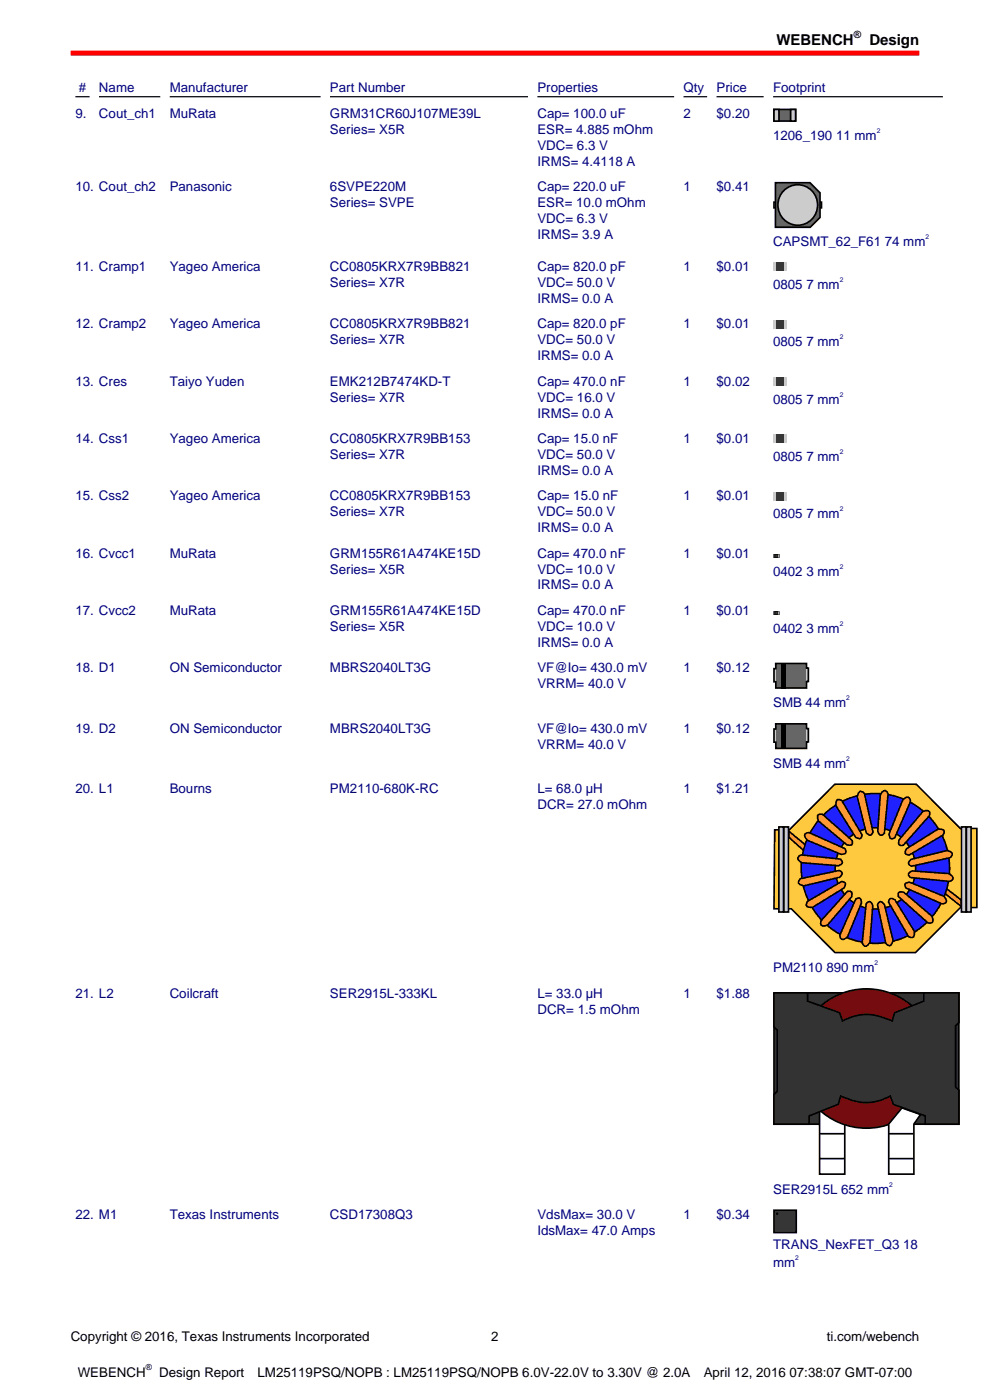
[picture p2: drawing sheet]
<svg xmlns="http://www.w3.org/2000/svg" width="210mm" height="297mm" viewBox="0 0 210 297" stroke-linecap="round" stroke-linejoin="round" font-family="sans-serif">
<path d="M15 11.3h180" fill="none" stroke="#f00" stroke-width="1.1" stroke-linecap="butt"/>
<path d="M16 20.5h3M21 20.5h13M36 20.5h32M70 20.5h42M114 20.5h29M145 20.5h5M152 20.5h10M164 20.5h36" fill="none" stroke="#000" stroke-width=".26"/>
<path d="M164.2 23.2h4.6v2.5h-4.6z" fill="#5b5b5b"/>
<path d="M164.2 23.2h4.6v2.5h-4.6z" fill="none" stroke="#000" stroke-width=".35"/>
<path d="M164.2 23.2h1v2.5h-1z" fill="#c6c6c6"/>
<path d="M164.2 23.2h1v2.5h-1z" fill="none" stroke="#000" stroke-width=".35"/>
<path d="M167.7 23.2h1.1v2.5h-1.1z" fill="#c6c6c6"/>
<path d="M167.7 23.2h1.1v2.5h-1.1z" fill="none" stroke="#000" stroke-width=".35"/>
<path d="M164.2 42.9h10.1v1.2h-10.1z" fill="#ccc"/>
<path d="M164.2 42.9h10.1v1.2h-10.1z" fill="none" stroke="#000" stroke-width=".35"/>
<path d="M164.5 38.8h7.3l2.2 2.1v5.2l-2.1 2.1h-7.4z" fill="#666"/>
<path d="M164.5 38.8h7.3l2.2 2.1v5.2l-2.1 2.1h-7.4z" fill="none" stroke="#000" stroke-width=".35"/>
<circle cx="169.2" cy="43.5" r="4.3" fill="#ccc"/>
<circle cx="169.2" cy="43.5" r="4.3" fill="none" stroke="#000" stroke-width=".35"/>
<path d="M164 55.7h2.8v1.8h-2.8z" fill="#cbcbcb"/>
<path d="M164.6 55.7h1.6v1.8h-1.6z" fill="#363636"/>
<path d="M164 67.9h2.8v1.7h-2.8z" fill="#cbcbcb"/>
<path d="M164.6 67.9h1.6v1.7h-1.6z" fill="#363636"/>
<path d="M164 80h2.8v1.8h-2.8z" fill="#cbcbcb"/>
<path d="M164.6 80h1.6v1.8h-1.6z" fill="#363636"/>
<path d="M164 92.2h2.8v1.8h-2.8z" fill="#cbcbcb"/>
<path d="M164.6 92.2h1.6v1.8h-1.6z" fill="#363636"/>
<path d="M164 104.4h2.8v1.7h-2.8z" fill="#cbcbcb"/>
<path d="M164.6 104.4h1.6v1.7h-1.6z" fill="#363636"/>
<path d="M164 117.6h1.4v.7h-1.4z" fill="#cbcbcb"/>
<path d="M164.4 117.6h.7v.7h-.7z" fill="#363636"/>
<g fill="#000">
<path d="M164.4 117.7h.6v.5h-.6zM164.4 117.6v.7h.7v-.7z"/>
<path d="M164.1 117.7h1.2v.5h-1.2zM164 117.6v.7h1.4v-.7z"/>
</g>
<path d="M164 129.7h1.4v.7h-1.4z" fill="#cbcbcb"/>
<path d="M164.4 129.7h.7v.7h-.7z" fill="#363636"/>
<g fill="#000">
<path d="M164.4 129.8h.6v.6h-.6zM164.4 129.7v.7h.7v-.7z"/>
<path d="M164.1 129.8h1.2v.6h-1.2zM164 129.7v.7h1.4v-.7z"/>
</g>
<path d="M164.2 141.9h7.2v2.6h-7.2z" fill="#ccc"/>
<path d="M164.7 140.8h6.3v5.2h-6.3z" fill="#666"/>
<path d="M165.8 140.7h1v5.3h-1z" fill="#000"/>
<path d="M164.5 140.8h6.6v.9h.4v2.9h-.4v1.4h-6.5v-1.4h-.4v-2.8h.4z" fill="none" stroke="#000" stroke-width=".35"/>
<path d="M164.2 154.8h7.2v2.5h-7.2z" fill="#ccc"/>
<path d="M164.7 153.6h6.3v5.2h-6.3z" fill="#666"/>
<path d="M165.8 153.5h1v5.3h-1z" fill="#000"/>
<path d="M164.5 153.6h6.6v1h.4v2.8h-.4v1.4h-6.5v-1.4h-.4v-2.7h.4z" fill="none" stroke="#000" stroke-width=".35"/>
<path d="M164.3 176.1h3.1l9.7-9.7h17.3l9.3 9.4h3.5v16.7h-3.5l-9.5 9.6h-17.1l-9.3-9.3h-3.6z" fill="#ffc93f"/>
<path d="M164.3 176.1h3.1l9.7-9.7h17.3l9.3 9.4h3.5v16.7h-3.5l-9.5 9.6h-17.1l-9.3-9.3h-3.6z" fill="none" stroke="#000" stroke-width=".35"/>
<path d="M167.3 176.3l3.9 3.2-.4 1.2-3.5-3.1z" fill="#f93"/>
<path d="M167.3 176.3l3.9 3.2-.4 1.2-3.5-3.1z" fill="none" stroke="#000" stroke-width=".35"/>
<path d="M200.6 188.4l3.3 2.5v1.4l-3.7-2.9z" fill="#f93"/>
<path d="M200.6 188.4l3.3 2.5v1.4l-3.7-2.9z" fill="none" stroke="#000" stroke-width=".35"/>
<path d="M165.2 175.4h1v18.1h-1z" fill="#ccc"/>
<path d="M165.2 175.4h1v18.1h-1z" fill="none" stroke="#000" stroke-width=".35"/>
<path d="M166.3 175.4h1v18.1h-1z" fill="#ccc"/>
<path d="M166.3 175.4h1v18.1h-1z" fill="none" stroke="#000" stroke-width=".35"/>
<path d="M203.9 175.4h1v18.1h-1z" fill="#ccc"/>
<path d="M203.9 175.4h1v18.1h-1z" fill="none" stroke="#000" stroke-width=".35"/>
<path d="M205 175.4h1v18.1h-1z" fill="#ccc"/>
<path d="M205 175.4h1v18.1h-1z" fill="none" stroke="#000" stroke-width=".35"/>
<path d="M174.6 173a15.8 15.8 0 0 0 1.5 23.9 15.8 15.8 0 0 0 23.4-5.1 15.8 15.8 0 0 0-4.3-20.2 15.8 15.8 0 0 0-20.6 1.4zM177.1 184.3a8.6 8.6 0 0 1 17.2 0 8.6 8.6 0 0 1-17.2 0z" fill="#1f22ff"/>
<g fill="none" stroke="#000" stroke-width=".35">
<path d="M174.6 173a15.8 15.8 0 0 1 23.8 1.9 15.8 15.8 0 0 1-5.2 23.3 15.8 15.8 0 0 1-20.2-4.6 15.8 15.8 0 0 1 1.6-20.6z"/>
<circle cx="185.7" cy="184.3" r="8.6"/>
</g>
<path d="M173.5 172.9l.3-.2 .7 .1 6.3 5.5a.7 .7 0 0 1-.1 .9 .7 .7 0 0 1-.9 .1l-6.1-5.1-.3-.9z" fill="#f93"/>
<path d="M173.5 172.9l.3-.2 .7 .1 6.3 5.5a.7 .7 0 0 1-.1 .9 .7 .7 0 0 1-.9 .1l-6.1-5.1-.3-.9z" fill="none" stroke="#000" stroke-width=".35"/>
<path d="M177.6 169.7l.3-.1 .7 .3 4.2 7.2a.7 .7 0 0 1-.3 .8 .7 .7 0 0 1-.9-.2l-4.3-6.7 .1-1z" fill="#f93"/>
<path d="M177.6 169.7l.3-.1 .7 .3 4.2 7.2a.7 .7 0 0 1-.3 .8 .7 .7 0 0 1-.9-.2l-4.3-6.7 .1-1z" fill="none" stroke="#000" stroke-width=".35"/>
<path d="M182.2 168.1a.71 .71 0 0 1 1.2 .3l1.8 8.1a.7 .7 0 0 1-.6 .7 .7 .7 0 0 1-.8-.5l-2-7.7z" fill="#f93"/>
<path d="M182.2 168.1a.71 .71 0 0 1 1.2 .3l1.8 8.1a.7 .7 0 0 1-.6 .7 .7 .7 0 0 1-.8-.5l-2-7.7z" fill="none" stroke="#000" stroke-width=".35"/>
<path d="M187 168.1l.3-.3a.71 .71 0 0 1 1.1 .6l-.8 8.4a.7 .7 0 0 1-.8 .4 .7 .7 0 0 1-.6-.7l.5-7.9z" fill="#f93"/>
<path d="M187 168.1l.3-.3a.71 .71 0 0 1 1.1 .6l-.8 8.4a.7 .7 0 0 1-.8 .4 .7 .7 0 0 1-.6-.7l.5-7.9z" fill="none" stroke="#000" stroke-width=".35"/>
<path d="M191.5 169.7l.1-.1a.8 .8 0 0 1 .8-.4 .8 .8 0 0 1 .7 .5v.3l-3.3 7.7a.7 .7 0 0 1-.9 .2 .7 .7 0 0 1-.3-.8z" fill="#f93"/>
<path d="M191.5 169.7l.1-.1a.8 .8 0 0 1 .8-.4 .8 .8 0 0 1 .7 .5v.3l-3.3 7.7a.7 .7 0 0 1-.9 .2 .7 .7 0 0 1-.3-.8z" fill="none" stroke="#000" stroke-width=".35"/>
<path d="M195.7 172.2l.2-.1a.8 .8 0 0 1 .8-.1 .8 .8 0 0 1 .5 .7l-.1 .3-5.5 6.3a.7 .7 0 0 1-.9-.1 .7 .7 0 0 1 0-.9z" fill="#f93"/>
<path d="M195.7 172.2l.2-.1a.8 .8 0 0 1 .8-.1 .8 .8 0 0 1 .5 .7l-.1 .3-5.5 6.3a.7 .7 0 0 1-.9-.1 .7 .7 0 0 1 0-.9z" fill="none" stroke="#000" stroke-width=".35"/>
<path d="M192.3 180l6.8-4.1a.81 .81 0 0 1 .9 .1 .81 .81 0 0 1 .2 .8l-.2 .4-7.2 4.2a.7 .7 0 0 1-.8-.4 .7 .7 0 0 1 .3-.8z" fill="#f93"/>
<path d="M192.3 180l6.8-4.1a.81 .81 0 0 1 .9 .1 .81 .81 0 0 1 .2 .8l-.2 .4-7.2 4.2a.7 .7 0 0 1-.8-.4 .7 .7 0 0 1 .3-.8z" fill="none" stroke="#000" stroke-width=".35"/>
<path d="M193.2 182.4l7.8-1.9a.81 .81 0 0 1 .8 .3 .81 .81 0 0 1 0 .9l-.3 .3-8.1 1.8a.7 .7 0 0 1-.7-.7 .7 .7 0 0 1 .5-.7z" fill="#f93"/>
<path d="M193.2 182.4l7.8-1.9a.81 .81 0 0 1 .8 .3 .81 .81 0 0 1 0 .9l-.3 .3-8.1 1.8a.7 .7 0 0 1-.7-.7 .7 .7 0 0 1 .5-.7z" fill="none" stroke="#000" stroke-width=".35"/>
<path d="M192.8 185.2l.7-.4 7.9 .6a.81 .81 0 0 1 .7 .6 .81 .81 0 0 1-.3 .8l-.4 .2-8.3-.8a.75 .75 0 0 1-.3-1z" fill="#f93"/>
<path d="M192.8 185.2l.7-.4 7.9 .6a.81 .81 0 0 1 .7 .6 .81 .81 0 0 1-.3 .8l-.4 .2-8.3-.8a.75 .75 0 0 1-.3-1z" fill="none" stroke="#000" stroke-width=".35"/>
<path d="M192.2 187.3l.8-.1 7.3 3a.81 .81 0 0 1 .4 .8 .81 .81 0 0 1-.5 .7h-.4l-7.6-3.3a.75 .75 0 0 1 0-1.1z" fill="#f93"/>
<path d="M192.2 187.3l.8-.1 7.3 3a.81 .81 0 0 1 .4 .8 .81 .81 0 0 1-.5 .7h-.4l-7.6-3.3a.75 .75 0 0 1 0-1.1z" fill="none" stroke="#000" stroke-width=".35"/>
<path d="M190.6 189.4l.3-.2 .8 .1 6 5.2a.81 .81 0 0 1 .2 .8 .81 .81 0 0 1-.7 .5h-.4l-6.2-5.6z" fill="#f93"/>
<path d="M190.6 189.4l.3-.2 .8 .1 6 5.2a.81 .81 0 0 1 .2 .8 .81 .81 0 0 1-.7 .5h-.4l-6.2-5.6z" fill="none" stroke="#000" stroke-width=".35"/>
<path d="M188.8 190.6h.3l.8 .3 4.1 6.8a.81 .81 0 0 1-.1 .9 .81 .81 0 0 1-.9 .2l-.3-.1-4.2-7.3z" fill="#f93"/>
<path d="M188.8 190.6h.3l.8 .3 4.1 6.8a.81 .81 0 0 1-.1 .9 .81 .81 0 0 1-.9 .2l-.3-.1-4.2-7.3z" fill="none" stroke="#000" stroke-width=".35"/>
<path d="M186.4 191.5a.75 .75 0 0 1 1.2 .4l1.8 7.7a.8 .8 0 0 1-.4 .8 .8 .8 0 0 1-.8 0l-.3-.3-1.8-8.2z" fill="#f93"/>
<path d="M186.4 191.5a.75 .75 0 0 1 1.2 .4l1.8 7.7a.8 .8 0 0 1-.4 .8 .8 .8 0 0 1-.8 0l-.3-.3-1.8-8.2z" fill="none" stroke="#000" stroke-width=".35"/>
<path d="M183.8 191.6l.3-.2a.75 .75 0 0 1 1 .7l-.6 7.9a.8 .8 0 0 1-.6 .6 .8 .8 0 0 1-.8-.2l-.2-.4z" fill="#f93"/>
<path d="M183.8 191.6l.3-.2a.75 .75 0 0 1 1 .7l-.6 7.9a.8 .8 0 0 1-.6 .6 .8 .8 0 0 1-.8-.2l-.2-.4z" fill="none" stroke="#000" stroke-width=".35"/>
<path d="M181.5 190.7a.7 .7 0 0 1 .9-.1 .7 .7 0 0 1 .3 .8l-3 7.5a.8 .8 0 0 1-.8 .4 .8 .8 0 0 1-.7-.5v-.4z" fill="#f93"/>
<path d="M181.5 190.7a.7 .7 0 0 1 .9-.1 .7 .7 0 0 1 .3 .8l-3 7.5a.8 .8 0 0 1-.8 .4 .8 .8 0 0 1-.7-.5v-.4z" fill="none" stroke="#000" stroke-width=".35"/>
<path d="M179.7 189.1a.7 .7 0 0 1 .9 .1 .7 .7 0 0 1 .1 .9l-5.3 6.2a.8 .8 0 0 1-.8 .1 .8 .8 0 0 1-.5-.7l.1-.4z" fill="#f93"/>
<path d="M179.7 189.1a.7 .7 0 0 1 .9 .1 .7 .7 0 0 1 .1 .9l-5.3 6.2a.8 .8 0 0 1-.8 .1 .8 .8 0 0 1-.5-.7l.1-.4z" fill="none" stroke="#000" stroke-width=".35"/>
<path d="M171.3 191.2l7.2-4.2a.7 .7 0 0 1 .8 .4 .7 .7 0 0 1-.2 .9l-6.9 4.2a.81 .81 0 0 1-.8-.1 .81 .81 0 0 1-.3-.8z" fill="#f93"/>
<path d="M171.3 191.2l7.2-4.2a.7 .7 0 0 1 .8 .4 .7 .7 0 0 1-.2 .9l-6.9 4.2a.81 .81 0 0 1-.8-.1 .81 .81 0 0 1-.3-.8z" fill="none" stroke="#000" stroke-width=".35"/>
<path d="M169.8 186.5l8.2-1.8a.7 .7 0 0 1 .7 .6 .7 .7 0 0 1-.5 .7l-7.9 1.9a.81 .81 0 0 1-.7-.4 .81 .81 0 0 1 0-.8z" fill="#f93"/>
<path d="M169.8 186.5l8.2-1.8a.7 .7 0 0 1 .7 .6 .7 .7 0 0 1-.5 .7l-7.9 1.9a.81 .81 0 0 1-.7-.4 .81 .81 0 0 1 0-.8z" fill="none" stroke="#000" stroke-width=".35"/>
<path d="M169.4 181.8l.6-.4 8.3 .9a.7 .7 0 0 1 .4 .7 .7 .7 0 0 1-.7 .6l-8-.7a.89 .89 0 0 1-.6-1.1z" fill="#f93"/>
<path d="M169.4 181.8l.6-.4 8.3 .9a.7 .7 0 0 1 .4 .7 .7 .7 0 0 1-.7 .6l-8-.7a.89 .89 0 0 1-.6-1.1z" fill="none" stroke="#000" stroke-width=".35"/>
<path d="M170.9 176.8l.7-.2 7.6 3.4a.7 .7 0 0 1 .2 .9 .7 .7 0 0 1-.8 .3l-7.5-3.1a.89 .89 0 0 1-.2-1.3z" fill="#f93"/>
<path d="M170.9 176.8l.7-.2 7.6 3.4a.7 .7 0 0 1 .2 .9 .7 .7 0 0 1-.8 .3l-7.5-3.1a.89 .89 0 0 1-.2-1.3z" fill="none" stroke="#000" stroke-width=".35"/>
<path d="M164.2 210.6h39.2v27.9h-39.2z" fill="#333"/>
<path d="M164.2 210.6h39.2v27.9h-39.2z" fill="none" stroke="#000" stroke-width=".35"/>
<path d="M173.8 235.7h5.4v13.4h-5.4z" fill="#fff"/>
<path d="M173.8 235.7h5.4v13.4h-5.4z" fill="none" stroke="#000" stroke-width=".35"/>
<circle cx="183.8" cy="224.6" r="14.8" fill="#750c10"/>
<circle cx="183.8" cy="224.6" r="14.8" fill="none" stroke="#000" stroke-width=".35"/>
<path d="M191.3 235l4 1.4-1.4 2.1v10.6h-5.4v-10.6z" fill="#fff"/>
<path d="M191.3 235l4 1.4-1.4 2.1v10.6h-5.4v-10.6z" fill="none" stroke="#000" stroke-width=".35"/>
<path d="M164.2 210.6h7.1v1.8l6.8 2.4 .6 1.8a10.6 10.6 0 0 1 10.6 0l.5-1.8 6.1-2.4v-1.8h7.5v6.3l-.7 .7v13l.7 .7v7.2h-7.1v-1.8l-6.8-2.4-.6-1.8a10.6 10.6 0 0 1-10.6 0l-.5 1.8-6.2 2.4v1.8h-7.4v-6.3l.7-.7v-13l-.7-.7z" fill="#333"/>
<path d="M164.2 210.6h7.1v1.8l6.8 2.4 .6 1.8a10.6 10.6 0 0 1 10.6 0l.5-1.8 6.1-2.4v-1.8h7.5v6.3l-.7 .7v13l.7 .7v7.2h-7.1v-1.8l-6.8-2.4-.6-1.8a10.6 10.6 0 0 1-10.6 0l-.5 1.8-6.2 2.4v1.8h-7.4v-6.3l.7-.7v-13l-.7-.7zM173.9 240.5h5.2M173.9 245.8h5.2M188.5 240.5h5.3M188.5 245.8h5.3" fill="none" stroke="#000" stroke-width=".35"/>
<path d="M164.2 256.8h4.7v4.7h-4.7z" fill="#404040"/>
<g fill="none" stroke="#000" stroke-width=".36">
<path d="M164.2 256.8h4.7v4.7h-4.7z"/>
<circle cx="164.8" cy="257.5" r=".1"/>
</g>
<g font-size="3.2">
<text x="164.7" y="9.6">WEBENCH</text>
<text x="184.4" y="9.6">Design</text>
</g>
<g font-size="2.8" fill="#000080">
<text x="16.7" y="19.4">#</text>
<text x="21" y="19.4">Name</text>
<text x="36" y="19.4">Manufacturer</text>
<text x="70" y="19.4">Part Number</text>
<text x="114" y="19.4">Properties</text>
<text x="145" y="19.4">Qty</text>
<text x="152" y="19.4">Price</text>
<text x="164" y="19.4">Footprint</text>
<text x="16" y="25.1">9.</text>
<text x="21" y="25.1">Cout_ch1</text>
<text x="36" y="25.1">MuRata</text>
<text x="70" y="25.1">GRM31CR60J107ME39L</text>
<text x="70" y="28.5">Series= X5R</text>
<text x="114" y="25.1">Cap= 100.0 uF</text>
<text x="114" y="28.5">ESR= 4.885 mOhm</text>
<text x="145" y="25.1">2</text>
<text x="152" y="25.1">$0.20</text>
<text x="164" y="29.7">1206_190 11 mm</text>
<text x="114" y="31.8">VDC= 6.3 V</text>
<text x="114" y="35.2">IRMS= 4.4118 A</text>
<text x="16" y="40.6">10. Cout_ch2</text>
<text x="36" y="40.6">Panasonic</text>
<text x="70" y="40.6">6SVPE220M</text>
<text x="114" y="40.6">Cap= 220.0 uF</text>
<text x="145" y="40.6">1</text>
<text x="152" y="40.6">$0.41</text>
<text x="70" y="44">Series= SVPE</text>
<text x="114" y="44">ESR= 10.0 mOhm</text>
<text x="114" y="47.4">VDC= 6.3 V</text>
<text x="114" y="50.8">IRMS= 3.9 A</text>
<text x="164" y="52.1">CAPSMT_62_F61 74 mm</text>
<text x="16" y="57.5">11. Cramp1</text>
<text x="36" y="57.5">Yageo America</text>
<text x="70" y="57.5">CC0805KRX7R9BB821</text>
<text x="114" y="57.5">Cap= 820.0 pF</text>
<text x="145" y="57.5">1</text>
<text x="152" y="57.5">$0.01</text>
<text x="70" y="60.9">Series= X7R</text>
<text x="114" y="60.9">VDC= 50.0 V</text>
<text x="114" y="64.3">IRMS= 0.0 A</text>
<text x="164" y="61.3">0805 7 mm</text>
<text x="16" y="69.6">12. Cramp2</text>
<text x="36" y="69.6">Yageo America</text>
<text x="70" y="69.6">CC0805KRX7R9BB821</text>
<text x="114" y="69.6">Cap= 820.0 pF</text>
<text x="145" y="69.6">1</text>
<text x="152" y="69.6">$0.01</text>
<text x="70" y="73">Series= X7R</text>
<text x="114" y="73">VDC= 50.0 V</text>
<text x="114" y="76.4">IRMS= 0.0 A</text>
<text x="164" y="73.5">0805 7 mm</text>
<text x="16" y="81.8">13. Cres</text>
<text x="36" y="81.8">Taiyo Yuden</text>
<text x="70" y="81.8">EMK212B7474KD-T</text>
<text x="114" y="81.8">Cap= 470.0 nF</text>
<text x="145" y="81.8">1</text>
<text x="152" y="81.8">$0.02</text>
<text x="70" y="85.2">Series= X7R</text>
<text x="114" y="85.2">VDC= 16.0 V</text>
<text x="114" y="88.6">IRMS= 0.0 A</text>
<text x="164" y="85.7">0805 7 mm</text>
<text x="16" y="94">14. Css1</text>
<text x="36" y="94">Yageo America</text>
<text x="70" y="94">CC0805KRX7R9BB153</text>
<text x="114" y="94">Cap= 15.0 nF</text>
<text x="145" y="94">1</text>
<text x="152" y="94">$0.01</text>
<text x="70" y="97.4">Series= X7R</text>
<text x="114" y="97.4">VDC= 50.0 V</text>
<text x="114" y="100.7">IRMS= 0.0 A</text>
<text x="164" y="97.8">0805 7 mm</text>
<text x="16" y="106.1">15. Css2</text>
<text x="36" y="106.1">Yageo America</text>
<text x="70" y="106.1">CC0805KRX7R9BB153</text>
<text x="114" y="106.1">Cap= 15.0 nF</text>
<text x="145" y="106.1">1</text>
<text x="152" y="106.1">$0.01</text>
<text x="70" y="109.5">Series= X7R</text>
<text x="114" y="109.5">VDC= 50.0 V</text>
<text x="114" y="112.9">IRMS= 0.0 A</text>
<text x="164" y="110">0805 7 mm</text>
<text x="16" y="118.3">16. Cvcc1</text>
<text x="36" y="118.3">MuRata</text>
<text x="70" y="118.3">GRM155R61A474KE15D</text>
<text x="114" y="118.3">Cap= 470.0 nF</text>
<text x="145" y="118.3">1</text>
<text x="152" y="118.3">$0.01</text>
<text x="70" y="121.7">Series= X5R</text>
<text x="114" y="121.7">VDC= 10.0 V</text>
<text x="114" y="125.1">IRMS= 0.0 A</text>
<text x="164" y="122.1">0402 3 mm</text>
<text x="16" y="130.4">17. Cvcc2</text>
<text x="36" y="130.4">MuRata</text>
<text x="70" y="130.4">GRM155R61A474KE15D</text>
<text x="114" y="130.4">Cap= 470.0 nF</text>
<text x="145" y="130.4">1</text>
<text x="152" y="130.4">$0.01</text>
<text x="70" y="133.8">Series= X5R</text>
<text x="114" y="133.8">VDC= 10.0 V</text>
<text x="114" y="137.2">IRMS= 0.0 A</text>
<text x="164" y="134.3">0402 3 mm</text>
<text x="16" y="142.6">18. D1</text>
<text x="36" y="142.6">ON Semiconductor</text>
<text x="70" y="142.6">MBRS2040LT3G</text>
<text x="114" y="142.6">VF@Io= 430.0 mV</text>
<text x="145" y="142.6">1</text>
<text x="152" y="142.6">$0.12</text>
<text x="114" y="146">VRRM= 40.0 V</text>
<text x="16" y="155.4">19. D2</text>
<text x="36" y="155.4">ON Semiconductor</text>
<text x="70" y="155.4">MBRS2040LT3G</text>
<text x="114" y="155.4">VF@Io= 430.0 mV</text>
<text x="145" y="155.4">1</text>
<text x="152" y="155.4">$0.12</text>
<text x="164" y="150">SMB 44 mm</text>
<text x="114" y="158.8">VRRM= 40.0 V</text>
<text x="164" y="162.8">SMB 44 mm</text>
<text x="16" y="168.2">20. L1</text>
<text x="36" y="168.2">Bourns</text>
<text x="70" y="168.2">PM2110-680K-RC</text>
<text x="114" y="168.2">L= 68.0 µH</text>
<text x="114" y="171.6">DCR= 27.0 mOhm</text>
<text x="145" y="168.2">1</text>
<text x="152" y="168.2">$1.21</text>
<text x="164" y="206.2">PM2110 890 mm</text>
<text x="16" y="211.6">21. L2</text>
<text x="36" y="211.6">Coilcraft</text>
<text x="70" y="211.6">SER2915L-333KL</text>
<text x="114" y="211.6">L= 33.0 µH</text>
<text x="114" y="215">DCR= 1.5 mOhm</text>
<text x="145" y="211.6">1</text>
<text x="152" y="211.6">$1.88</text>
<text x="164" y="253.2">SER2915L 652 mm</text>
<text x="16" y="258.6">22. M1</text>
<text x="36" y="258.6">Texas Instruments</text>
<text x="70" y="258.6">CSD17308Q3</text>
<text x="114" y="258.6">VdsMax= 30.0 V</text>
<text x="114" y="262">IdsMax= 47.0 Amps</text>
<text x="145" y="258.6">1</text>
<text x="152" y="258.6">$0.34</text>
<text x="164" y="265">TRANS_NexFET_Q3 18</text>
<text x="164" y="268.8">mm</text>
</g>
<g font-size="2.8">
<text x="15" y="284.4">Copyright © 2016, Texas Instruments Incorporated</text>
<text x="104.2" y="284.4">2</text>
<text x="175.4" y="284.4">ti.com/webench</text>
<text x="16.5" y="292">WEBENCH</text>
<text x="33.8" y="292">Design Report</text>
<text x="54.6" y="292">LM25119PSQ/NOPB : LM25119PSQ/NOPB 6.0V-22.0V to 3.30V @ 2.0A</text>
<text x="149.3" y="292">April 12, 2016 07:38:07 GMT-07:00</text>
</g>
<text font-size="2.1" x="181.1" y="8">®</text>
<text font-size="1.8" x="30.9" y="290.6">®</text>
<g font-size="1.4" fill="#000080">
<text x="186" y="28.2">2</text>
<text x="196.3" y="50.6">2</text>
<text x="178.1" y="59.9">2</text>
<text x="178.1" y="72">2</text>
<text x="178.1" y="84.2">2</text>
<text x="178.1" y="96.3">2</text>
<text x="178.1" y="108.5">2</text>
<text x="178.1" y="120.7">2</text>
<text x="178.1" y="132.8">2</text>
<text x="179.5" y="148.6">2</text>
<text x="179.5" y="161.4">2</text>
<text x="185.5" y="204.8">2</text>
<text x="188.6" y="251.7">2</text>
<text x="168.7" y="267.3">2</text>
</g>
</svg>
